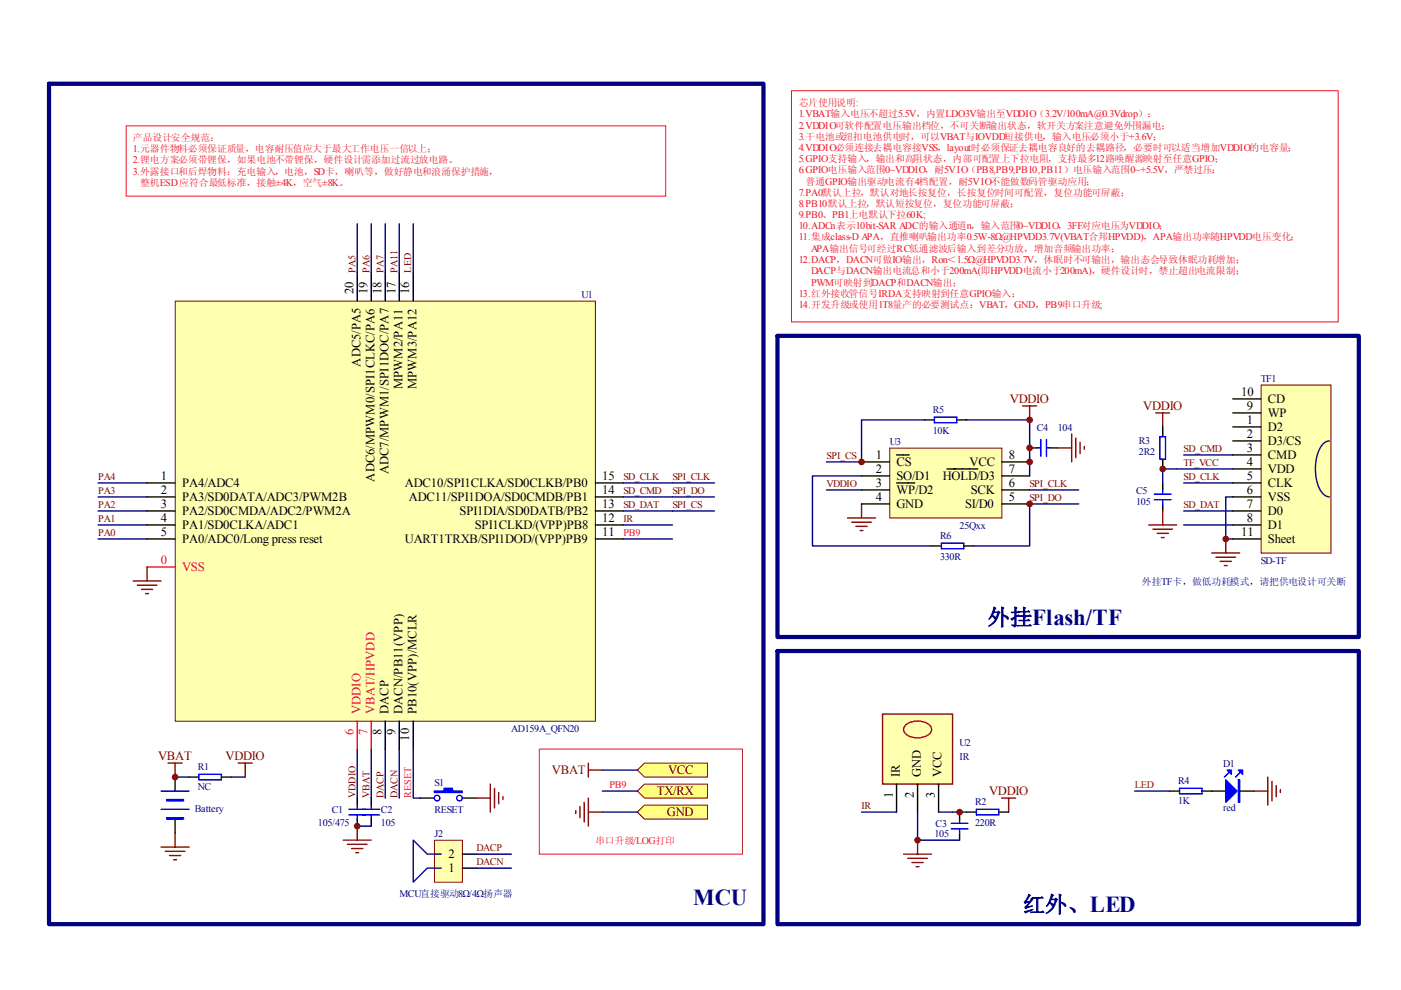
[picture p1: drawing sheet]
<svg xmlns="http://www.w3.org/2000/svg" width="297mm" height="210mm" viewBox="0 0 297 210" stroke-linecap="round" stroke-linejoin="round" font-family="sans-serif">
<path d="M10.4 17.8h151.5v178.1h-151.5zM164.8 71.2h123.3v63.9h-123.3z" fill="none" stroke="#000080" stroke-width=".89"/>
<path d="M194.5 178.1v3M212.4 169.2h2.9M213.8 169.2v3M191.6 181.1h5.9M192.5 182h4.1M193.4 182.9h2.3M194.2 183.8h.6" fill="none" stroke="#800000" stroke-width=".3"/>
<path d="M187.1 151.4h14.9v14.8h-14.9z" fill-rule="evenodd" fill="#ffffb0" stroke="#800000" stroke-width=".3"/>
<path d="M190.1 166.2v6M194.5 166.2v6M199 166.2v6M203.5 172.2v1.5M203.5 176.6v1.5" fill="none" stroke="#000" stroke-width=".3"/>
<path d="M191.9 153.9a4.1 4.1 0 0 1 5.3 0 1.38 1.38 0 0 1-.8 2.2 4.2 4.2 0 0 1-4.5-.7 1.17 1.17 0 0 1 0-1.5z" fill="none" stroke="#bf0000" stroke-width=".3"/>
<path d="M251 96.5h10.4M251 102.4h10.4M251 108.3h10.4M261.4 105.4h-1.5v8.9h1.5M182.7 172.2h7.4M194.5 172.2v5.9h9M199 172.2h5.9" fill="none" stroke="#000080" stroke-width=".3"/>
<path d="M201.7 175.8h3.5M201.7 174.6h3.5M203.5 173.7v.9M203.5 175.8v.8" fill="none" stroke="#00f" stroke-width=".3"/>
<path d="M256.9 117.2h6M257.8 118.1h4.2M258.7 119h2.4M259.6 119.9h.6M259.9 114.3v2.9" fill="none" stroke="#800000" stroke-width=".3"/>
<path d="M267.5 81.7h14.7v35.6h-14.7z" fill="#ffffb0"/>
<path d="M267.4 81.6h14.8v35.7h-14.8z" fill="none" stroke="#800000" stroke-width=".21"/>
<g fill="none" stroke="#000" stroke-width=".3">
<path d="M246.5 90.5v2.1M246.5 97.3v2.1M261.4 84.6h5.9M261.4 99.4h5.9M261.4 93.5h5.9M261.4 96.5h5.9M261.4 87.5h5.9M261.4 90.5h5.9M246.5 102.4v1.5M246.5 106.8v1.5M261.4 108.3h5.9M261.4 102.4h5.9"/>
<path d="M261.4 105.4h5.9M261.4 111.3h5.9M261.4 114.3h5.9M75.7 169.2v1.5M75.7 173.7v1.5M78.7 169.2v1.5M78.7 173.7v1.5M89.1 169.2h3M98 169.2h3M248 167.7h2.1M254.8 167.7h5.1M262.9 167.7h2.9"/>
</g>
<path d="M281.9 93.5a3.4 3.4 0 0 0-2.6 2.9 9.9 9.9 0 0 0 1.1 8.1l.9 .8 .6 .1" fill="none" stroke="#11037f" stroke-width=".3"/>
<g fill="none" stroke="#000080" stroke-width=".3">
<path d="M84.6 47.4v10.4M87.6 47.4v10.4M261.4 99.4h-14.9v3M20.8 111.3h10.4M20.8 102.4h10.4M20.8 114.3h10.4M20.8 108.3h10.4M20.8 105.4h10.4M132.2 111.3h10.4M132.2 102.4h19.3M132.2 114.3h10.4M132.2 108.3h19.3"/>
<path d="M132.2 105.4h19.3M251 111.3h10.4M81.7 158.8v10.4M84.6 158.8v10.4M240.6 167.7h7.4"/>
</g>
<g fill="none" stroke="#800000" stroke-width=".3">
<path d="M245 87.5h3M246.5 87.5v3M243.5 111.3h6M244.4 112.2h4.2M245.3 113.1h2.4M246.2 114h.6M246.5 108.3v3M72.8 178.1h5.9M73.7 179h4.1M74.5 179.9h2.4M75.7 175.2v2.9M101 169.2h3"/>
<path d="M104 166.2v6M104.8 167.1v4.2M105.7 168v2.4M106.6 168.9v.6M265.8 167.7h3M268.8 164.8v5.9M269.7 165.7v4.1M270.6 166.5v2.4M271.5 167.4v.6M75.4 180.8h.6"/>
</g>
<g fill="none" stroke="#00f" stroke-width=".3">
<path d="M245.9 92.6h1.2v4.7h-1.2zM244.7 106h3.6M244.7 104.8h3.6M246.5 103.9v.9M246.5 106v.8M74 172.8h6.5M74 171.6h6.5M75.7 170.7v.9M75.7 172.8v.9M78.7 170.7v.9M78.7 172.8v.9M250.1 167.1h4.7v1.2h-4.7z"/>
<path d="M260.8 163.6l-1.2 1.2M263.1 163.6l-1.1 1.2"/>
<circle cx="92.7" cy="169.2" r=".59"/>
<circle cx="97.4" cy="169.2" r=".59"/>
</g>
<g fill="#00f" stroke="#00f" stroke-width=".3">
<path d="M262.6 163.3h.9v.9z"/>
<path d="M260.2 163.3h.9v.9z"/>
<path d="M259.9 165.4l2.4 2.3-2.4 2.4z"/>
<path d="M262.6 165.4h.3v4.7h-.3z" fill-rule="evenodd"/>
<path d="M92.1 167.7h2.1v-.6h1.7v.6h2.1v.3h-5.9z" fill-rule="evenodd"/>
</g>
<path d="M164.8 138h123.3v57.9h-123.3z" fill="none" stroke="#000080" stroke-width=".89"/>
<path d="M37.3 63.9h88.9v89h-88.9z" fill="#ffffb0"/>
<path d="M37.2 63.9h89v89h-89z" fill="none" stroke="#800000" stroke-width=".21"/>
<g fill="none" stroke="#000" stroke-width=".3">
<path d="M75.7 57.8v6M78.7 57.8v6M81.7 57.8v6M84.6 57.8v6M87.6 57.8v6M31.2 114.3h5.9M31.2 111.3h5.9M31.2 108.3h5.9M31.2 105.4h5.9M31.2 102.4h5.9M126.2 114.3h6M126.2 111.3h6"/>
<path d="M126.2 108.3h6M126.2 105.4h6M126.2 102.4h6M81.7 152.9v5.9M84.6 152.9v5.9M87.6 152.9v5.9M204.9 172.2h2.1M211.8 172.2h2"/>
</g>
<path d="M31.2 120.2h5.9M75.7 152.9v5.9M78.7 152.9v5.9" fill="none" stroke="#ee0e22" stroke-width=".3"/>
<path d="M75.7 47.4v10.4M78.7 47.4v10.4M81.7 47.4v10.4M175.2 97.9h7.5M175.2 103.9h7.5M218.3 103.9h10.4M218.3 106.8h10.4M75.7 158.8v10.4M78.7 158.8v10.4M87.6 158.8v10.4h1.5M75.7 175.2h3" fill="none" stroke="#000080" stroke-width=".3"/>
<path d="M216.8 86.1h3M218.3 86.1v2.9M179.7 109.8h5.9M180.6 110.7h4.1M181.5 111.6h2.3M182.4 112.5h.6M182.7 106.8v3M28.2 123.2h6M29.1 124.1h4.2M30 125h2.4M30.9 125.9h.6M31.2 120.2v3" fill="none" stroke="#800000" stroke-width=".3"/>
<path d="M207 171.6h4.8v1.2h-4.8z" fill="none" stroke="#00f" stroke-width=".3"/>
<path d="M167.8 19.2h115.9v49.1h-115.9zM26.8 26.7h114.3v14.9h-114.3z" fill="none" stroke="#ee0e22" stroke-width=".21"/>
<path d="M188.7 95.1h23.7v14.7h-23.7z" fill="#ffffb0"/>
<path d="M188.6 95h23.8v14.8h-23.8z" fill="none" stroke="#800000" stroke-width=".21"/>
<g fill="none" stroke="#000" stroke-width=".3">
<path d="M182.7 97.9h5.9M190.1 96.5h2.7M196 89h2.1M200.8 99.4h6.5M202.9 89h2M212.4 97.9h5.9M218.3 95h1.5M222.8 95h1.4M182.7 100.9h5.9M182.7 103.9h5.9M182.7 106.8h5.9M190.1 102.4h3.9"/>
<path d="M212.4 100.9h5.9M212.4 103.9h5.9M212.4 106.8h5.9M37.1 164.8v2.9M37.1 173.7v2.9M40.1 164.8h2.1M46.9 164.8h2.1"/>
</g>
<path d="M198.1 88.4h4.8v1.2h-4.8zM219.8 95h.9M220.7 93.2v3.6M221.9 95h.9M221.9 93.2v3.6M34.2 171.6h5.9M34.2 167.7h5.9M42.2 164.2h4.7v1.2h-4.7z" fill="none" stroke="#00f" stroke-width=".3"/>
<path d="M196 89h-13.3v8.9M204.9 89h13.4v11.9M37.1 164.8h3M49 164.8h3" fill="none" stroke="#000080" stroke-width=".3"/>
<g fill="none" stroke="#800000" stroke-width=".3">
<path d="M224.2 95h3M227.2 92v5.9M228.1 92.9v4.1M229 93.8v2.4M229.9 94.7v.6M34.2 179.6h5.9M35.6 161.8h3M37.1 161.8v3M37.1 176.6v3M50.5 161.8h3M52 161.8v3M35 180.5h4.2"/>
<path d="M35.9 181.4h2.4M36.8 182.3h.6"/>
</g>
<g fill="#00f" stroke="#00f" stroke-width=".3">
<path d="M35.3 169.5h3.6v.3h-3.6z" fill-rule="evenodd"/>
<path d="M35.3 173.4h3.6v.3h-3.6z" fill-rule="evenodd"/>
</g>
<path d="M92.2 178.2h5.8v8.8h-5.8z" fill="#ffffb0"/>
<path d="M92.1 178.2h5.9v8.8h-5.9z" fill="none" stroke="#800000" stroke-width=".21"/>
<path d="M197.5 115.8h2.1M204.3 115.8h2.1M98 184.1h3M98 181.1h3" fill="none" stroke="#000" stroke-width=".3"/>
<path d="M182.7 100.9h-10.4v14.9h25.2M218.3 106.8v9h-11.9M101 181.1h7.4M101 184.1h7.4" fill="none" stroke="#000080" stroke-width=".3"/>
<path d="M93.6 181.1h-3l-3-3v8.9l3-2.9h3" fill="none" stroke="#11037f" stroke-width=".3"/>
<g fill="#800000" stroke="#800000" stroke-width=".21">
<circle cx="194.5" cy="178.1" r=".59"/>
<circle cx="203.5" cy="172.2" r=".6"/>
<circle cx="259.9" cy="114.3" r=".59"/>
<circle cx="246.5" cy="99.4" r=".59"/>
<circle cx="182.7" cy="97.9" r=".59"/>
<circle cx="218.3" cy="89" r=".59"/>
<circle cx="218.3" cy="97.9" r=".59"/>
<circle cx="218.3" cy="95" r=".59"/>
<circle cx="75.7" cy="175.2" r=".6"/>
<circle cx="37.1" cy="164.8" r=".59"/>
<circle cx="218.3" cy="106.8" r=".59"/>
</g>
<path d="M199.6 115.2h4.7v1.2h-4.7z" fill="none" stroke="#00f" stroke-width=".3"/>
<path d="M122.1 171.9v.6M123 171v2.4M123.9 170.1v4.2M124.7 161.8v3M124.7 169.2v6M124.7 172.2h3M124.7 163.3h3" fill="none" stroke="#800000" stroke-width=".3"/>
<g fill="#ffff80" stroke="#800000" stroke-width=".21">
<path d="M135.1 167.7l1.5-1.5h13.4v3h-13.4z" fill-rule="evenodd"/>
<path d="M135.1 172.2l1.5-1.5h13.4v3h-13.4z" fill-rule="evenodd"/>
<path d="M136.6 161.8h13.4v3h-13.4l-1.5-1.5z" fill-rule="evenodd"/>
</g>
<path d="M127.7 163.3h7.4M127.7 167.7h7.4M127.7 172.2h7.4" fill="none" stroke="#000080" stroke-width=".3"/>
<path d="M114.3 158.8h43.1v22.3h-43.1z" fill="none" stroke="#ee0e22" stroke-width=".21"/>
<g font-size="4.8" fill="#000080">
<text x="209.4" y="132.5">外挂Flash/TF</text>
<text x="147" y="192">MCU</text>
<text x="216.8" y="193.4">红外、LED</text>
</g>
<g font-size="2.7">
<text x="74.9" y="62.3" transform="rotate(-90 74.9 62.3)">20</text>
<text x="77.9" y="62.3" transform="rotate(-90 77.9 62.3)">19</text>
<text x="80.9" y="62.3" transform="rotate(-90 80.9 62.3)">18</text>
<text x="83.8" y="62.3" transform="rotate(-90 83.8 62.3)">17</text>
<text x="86.8" y="62.3" transform="rotate(-90 86.8 62.3)">16</text>
<text x="76.5" y="77.7" transform="rotate(-90 76.5 77.7)">ADC5/PA5</text>
<text x="85.3" y="82.5" transform="rotate(-90 85.3 82.5)">MPWM2/PA11</text>
<text x="88.3" y="82.5" transform="rotate(-90 88.3 82.5)">MPWM3/PA12</text>
<text x="263.1" y="84">10</text>
<text x="264.3" y="87">9</text>
<text x="264.3" y="89.9">1</text>
<text x="268.8" y="85.4">CD</text>
<text x="268.8" y="88.4">WP</text>
<text x="264.3" y="92.9">2</text>
<text x="264.3" y="95.9">3</text>
<text x="268.8" y="94.3">D3/CS</text>
<text x="268.8" y="91.4">D2</text>
<text x="34.1" y="101.8">1</text>
<text x="82.4" y="100.6" transform="rotate(-90 82.4 100.6)">ADC7/MPWM1/SPI1DOC/PA7</text>
<text x="127.7" y="101.8">15</text>
<text x="185.7" y="97.4">1</text>
<text x="185.7" y="100.3">2</text>
<text x="190.1" y="98.8">CS</text>
<text x="190.1" y="101.8">SO/D1</text>
<text x="199.9" y="101.8">HOLD/D3</text>
<text x="205.6" y="98.8">VCC</text>
<text x="213.9" y="100.3">7</text>
<text x="213.9" y="97.4">8</text>
<text x="264.3" y="98.8">4</text>
<text x="264.3" y="101.8">5</text>
<text x="268.8" y="100.3">VDD</text>
<text x="268.8" y="97.4">CMD</text>
<text x="34.1" y="107.7">3</text>
<text x="34.1" y="104.7">2</text>
<text x="38.6" y="106.3">PA3/SD0DATA/ADC3/PWM2B</text>
<text x="38.6" y="103.3">PA4/ADC4</text>
<text x="79.4" y="102.1" transform="rotate(-90 79.4 102.1)">ADC6/MPWM0/SPI1CLKC/PA6</text>
<text x="85.9" y="103.3">ADC10/SPI1CLKA/SD0CLKB/PB0</text>
<text x="86.7" y="106.3">ADC11/SPI1DOA/SD0CMDB/PB1</text>
<text x="127.7" y="104.7">14</text>
<text x="127.7" y="107.7">13</text>
<text x="185.7" y="103.3">3</text>
<text x="185.7" y="106.3">4</text>
<text x="190.1" y="104.7">WP/D2</text>
<text x="190.1" y="107.7">GND</text>
<text x="204.6" y="107.7">SI/D0</text>
<text x="205.8" y="104.7">SCK</text>
<text x="213.9" y="106.3">5</text>
<text x="213.9" y="103.3">6</text>
<text x="264.3" y="107.7">7</text>
<text x="264.3" y="104.7">6</text>
<text x="268.8" y="103.3">CLK</text>
<text x="268.8" y="106.3">VSS</text>
<text x="34.1" y="113.6">5</text>
<text x="34.1" y="110.7">4</text>
<text x="38.6" y="112.2">PA1/SD0CLKA/ADC1</text>
<text x="38.6" y="109.2">PA2/SD0CMDA/ADC2/PWM2A</text>
<text x="97.5" y="109.2">SPI1DIA/SD0DATB/PB2</text>
<text x="100.7" y="112.2">SPI1CLKD/(VPP)PB8</text>
<text x="127.7" y="110.7">12</text>
<text x="127.7" y="113.6">11</text>
<text x="263.1" y="113.6">11</text>
<text x="264.3" y="110.7">8</text>
<text x="268.8" y="109.2">D0</text>
<text x="268.8" y="112.2">D1</text>
<text x="38.6" y="115.2">PA0/ADC0/Long press reset</text>
<text x="85.9" y="115.2">UART1TRXB/SPI1DOD/(VPP)PB9</text>
<text x="268.8" y="115.2">Sheet</text>
<text x="80.9" y="155.9" transform="rotate(-90 80.9 155.9)">8</text>
<text x="82.4" y="151.4" transform="rotate(-90 82.4 151.4)">DACP</text>
<text x="83.8" y="155.9" transform="rotate(-90 83.8 155.9)">9</text>
<text x="85.3" y="151.4" transform="rotate(-90 85.3 151.4)">DACN/PB11(VPP)</text>
<text x="88.3" y="151.4" transform="rotate(-90 88.3 151.4)">PB10(VPP)/MCLR</text>
<text x="86.8" y="157.1" transform="rotate(-90 86.8 157.1)">10</text>
<text x="190.8" y="164.8" transform="rotate(-90 190.8 164.8)">IR</text>
<text x="195.2" y="164.8" transform="rotate(-90 195.2 164.8)">GND</text>
<text x="199.6" y="164.8" transform="rotate(-90 199.6 164.8)">VCC</text>
<text x="189.3" y="169.2" transform="rotate(-90 189.3 169.2)">1</text>
<text x="193.7" y="169.2" transform="rotate(-90 193.7 169.2)">2</text>
<text x="198.2" y="169.2" transform="rotate(-90 198.2 169.2)">3</text>
<text x="95.1" y="184.9">1</text>
<text x="95.1" y="182">2</text>
</g>
<g font-size="2.7" fill="#800000">
<text x="214.1" y="85.4">VDDIO</text>
<text x="242.4" y="87">VDDIO</text>
<text x="33.5" y="161.2">VBAT</text>
<text x="47.8" y="161.2">VDDIO</text>
<text x="117" y="164.2">VBAT</text>
<text x="141.6" y="164.2">VCC</text>
<text x="139.3" y="168.6">TX/RX</text>
<text x="141.4" y="173.1">GND</text>
<text x="209.7" y="168.6">VDDIO</text>
</g>
<g font-size="2.7" fill="#ee0e22">
<text x="34.1" y="119.6">0</text>
<text x="38.6" y="121.1">VSS</text>
<text x="74.9" y="155.9" transform="rotate(-90 74.9 155.9)">6</text>
<text x="76.5" y="151.4" transform="rotate(-90 76.5 151.4)">VDDIO</text>
<text x="77.9" y="155.9" transform="rotate(-90 77.9 155.9)">7</text>
<text x="79.4" y="151.4" transform="rotate(-90 79.4 151.4)">VBAT/HPVDD</text>
</g>
<g font-size="2.1" fill="#ee0e22">
<text x="169.3" y="22.5">芯片使用说明:</text>
<text x="28.2" y="29.9">产品设计安全规范：</text>
<text x="169.3" y="24.9">1.VBAT输入电压不超过5.5V，内置LDO3V输出至VDDIO（3.2V/100mA@0.3Vdrop）；</text>
<text x="169.3" y="27.3">2.VDDIO可软件配置电压输出档位，不可关断输出状态，软开关方案注意避免外围漏电；</text>
<text x="169.3" y="29.6">3.干电池或纽扣电池供电时，可以VBAT与IOVDD短接供电，输入电压必须小于+3.6V；</text>
<text x="28.2" y="32.3">1.元器件物料必须保证质量，电容耐压值应大于最大工作电压一倍以上；</text>
<text x="28.2" y="34.6">2.锂电方案必须带锂保，如果电池不带锂保，硬件设计需添加过流过放电路。</text>
<text x="169.3" y="32">4.VDDIO必须连接去耦电容接VSS，layout时必须保证去耦电容良好的去耦路径，必要时可以适当增加VDDIO的电容量；</text>
<text x="169.3" y="34.4">5.GPIO支持输入，输出和高阻状态，内部可配置上下拉电阻，支持最多12路唤醒源映射至任意GPIO；</text>
<text x="28.2" y="37">3.外露接口和后焊物料：充电输入，电池，SD卡，喇叭等，做好静电和浪涌保护措施，</text>
<text x="29.7" y="39.5">整机ESD应符合最低标准，接触±4K，空气±8K。</text>
<text x="169.3" y="36.8">6.GPIO电压输入范围0~VDDIO，耐5V IO（PB8,PB9,PB10,PB11）电压输入范围0~+5.5V，严禁过压；</text>
<text x="169.3" y="41.5">7.PA0默认上拉，默认对地长按复位，长按复位时间可配置，复位功能可屏蔽；</text>
<text x="170.8" y="39.1">普通GPIO输出驱动电流有4档配置，耐5V IO不能做数码管驱动应用；</text>
<text x="169.3" y="43.9">8.PB10默认上拉，默认短按复位，复位功能可屏蔽；</text>
<text x="169.3" y="46.2">9.PB0、PB1上电默认下拉60K;</text>
<text x="169.3" y="48.6">10.ADCn表示10bit-SAR ADC的输入通道n，输入范围0~VDDIO，3FF对应电压为VDDIO；</text>
<text x="169.3" y="51">11.集成class-D APA，直推喇叭输出功率0.5W-8Ω@HPVDD3.7V(VBAT合邦HPVDD)，APA输出功率随HPVDD电压变化；</text>
<text x="172" y="53.4">APA输出信号可经过RC低通滤波后输入到差分功放，增加音频输出功率；</text>
<text x="169.3" y="55.7">12.DACP，DACN可做IO输出，Ron＜1.5Ω@HPVDD3.7V，休眠时不可输出，输出态会导致休眠功耗增加；</text>
<text x="172" y="58.2">DACP与DACN输出电流总和小于200mA(即HPVDD电流小于200mA)，硬件设计时，禁止超出电流限制；</text>
<text x="169.3" y="62.9">13.红外接收管信号IRDA支持映射到任意GPIO输入；</text>
<text x="169.3" y="65.3">14.开发升级或使用1T8量产的必要测试点：VBAT，GND，PB9串口升级;</text>
<text x="172" y="60.6">PWM可映射到DACP和DACN输出；</text>
<text x="132.2" y="113.6">PB9</text>
<text x="129.2" y="167.1">PB9</text>
<text x="87.2" y="169.2" transform="rotate(-90 87.2 169.2)">RESET</text>
<text x="126.2" y="179">串口升级/LOG打印</text>
</g>
<g font-size="2.1" fill="#800000">
<text x="75.4" y="57.8" transform="rotate(-90 75.4 57.8)">PA5</text>
<text x="78.3" y="57.8" transform="rotate(-90 78.3 57.8)">PA6</text>
<text x="81.3" y="57.8" transform="rotate(-90 81.3 57.8)">PA7</text>
<text x="84.2" y="57.8" transform="rotate(-90 84.2 57.8)">PA11</text>
<text x="87.2" y="57.8" transform="rotate(-90 87.2 57.8)">LED</text>
<text x="251" y="95.9">SD_CMD</text>
<text x="20.8" y="101.8">PA4</text>
<text x="132.2" y="101.8">SD_CLK</text>
<text x="142.6" y="101.8">SPI_CLK</text>
<text x="175.3" y="97.4">SPI_CS</text>
<text x="251" y="101.8">SD_CLK</text>
<text x="251" y="98.8">TF_VCC</text>
<text x="20.8" y="107.7">PA2</text>
<text x="20.8" y="104.7">PA3</text>
<text x="132.2" y="104.7">SD_CMD</text>
<text x="132.2" y="107.7">SD_DAT</text>
<text x="142.6" y="107.7">SPI_CS</text>
<text x="142.6" y="104.7">SPI_DO</text>
<text x="175.3" y="103.3">VDDIO</text>
<text x="218.3" y="103.3">SPI_CLK</text>
<text x="218.3" y="106.3">SPI_DO</text>
<text x="251" y="107.7">SD_DAT</text>
<text x="20.8" y="113.6">PA0</text>
<text x="20.8" y="110.7">PA1</text>
<text x="132.2" y="110.7">IR</text>
<text x="240.6" y="167.1">LED</text>
<text x="75.4" y="169.2" transform="rotate(-90 75.4 169.2)">VDDIO</text>
<text x="78.3" y="169.2" transform="rotate(-90 78.3 169.2)">VBAT</text>
<text x="81.3" y="169.2" transform="rotate(-90 81.3 169.2)">DACP</text>
<text x="84.2" y="169.2" transform="rotate(-90 84.2 169.2)">DACN</text>
<text x="182.6" y="171.5">IR</text>
<text x="101" y="183.5">DACN</text>
<text x="101" y="180.5">DACP</text>
</g>
<g font-size="2.1" fill="#000080">
<text x="123.3" y="63.2">U1</text>
<text x="267.3" y="81">TF1</text>
<text x="197.8" y="87.6">R5</text>
<text x="188.6" y="94.3">U3</text>
<text x="197.8" y="92">10K</text>
<text x="219.8" y="91.4">C4</text>
<text x="224.3" y="91.4">104</text>
<text x="241.5" y="94.1">R3</text>
<text x="241.5" y="96.4">2R2</text>
<text x="240.9" y="104.7">C5</text>
<text x="240.9" y="107.1">105</text>
<text x="203.5" y="112.2">25Qxx</text>
<text x="199.3" y="114.2">R6</text>
<text x="199.3" y="118.7">330R</text>
<text x="267.3" y="119.6">SD-TF</text>
<text x="242.1" y="124.1">外挂TF卡，做低功耗模式，请把供电设计可关断</text>
<text x="108.4" y="155.3">AD159A_QFN20</text>
<text x="203.5" y="158.3">U2</text>
<text x="203.5" y="161.2">IR</text>
<text x="41.9" y="163.3">R1</text>
<text x="41.9" y="167.4">NC</text>
<text x="92.1" y="166.6">S1</text>
<text x="249.8" y="166.2">R4</text>
<text x="259.3" y="162.7">D1</text>
<text x="41.3" y="172.2">Battery</text>
<text x="70.4" y="172.5">C1</text>
<text x="80.8" y="172.5">C2</text>
<text x="92.1" y="172.5">RESET</text>
<text x="206.8" y="170.7">R2</text>
<text x="249.8" y="170.4">1K</text>
<text x="259.3" y="171.9">red</text>
<text x="67.4" y="175.2">105/475</text>
<text x="80.8" y="175.2">105</text>
<text x="92.1" y="177.6">J2</text>
<text x="198.1" y="177.6">105</text>
<text x="198.4" y="175.4">C3</text>
<text x="206.8" y="175.2">220R</text>
<text x="84.7" y="190.3">MCU直接驱动8Ω/4Ω扬声器</text>
</g>
</svg>
